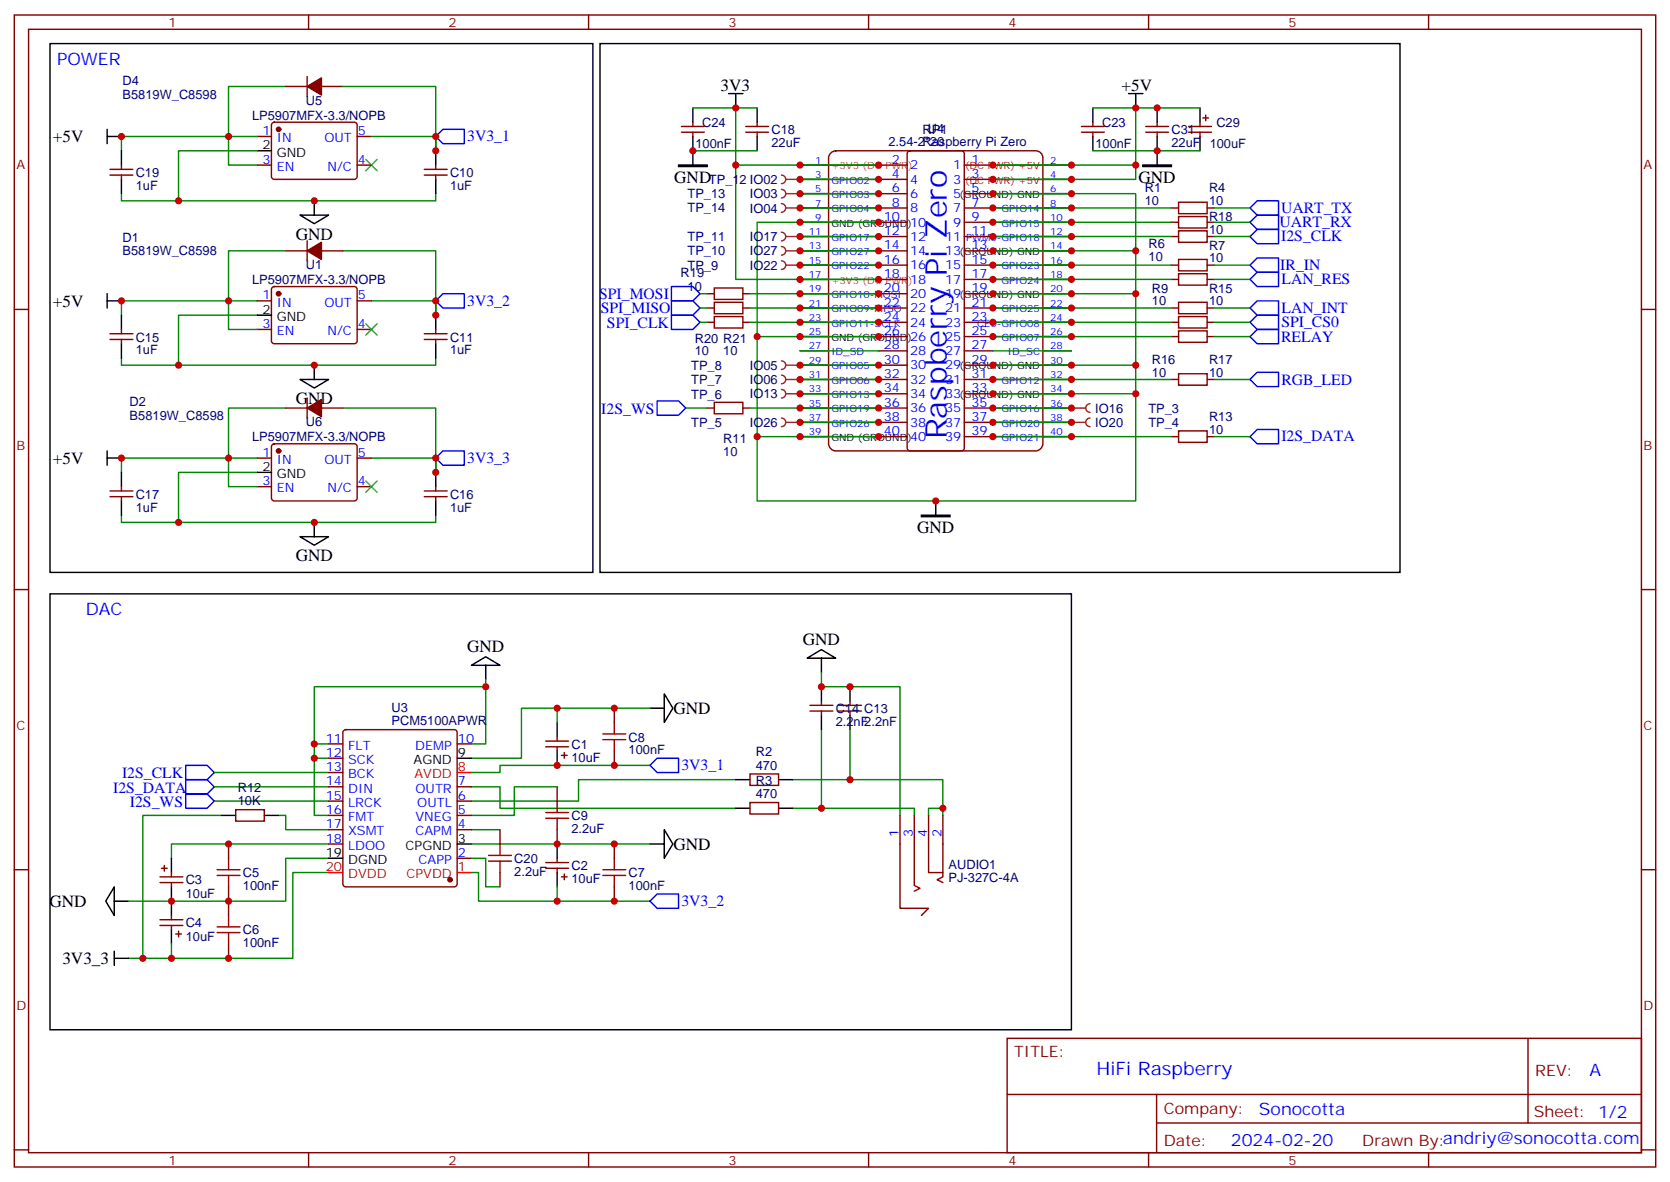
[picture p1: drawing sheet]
<svg xmlns="http://www.w3.org/2000/svg" width="412mm" height="292mm" viewBox="0 0 412 292" stroke-linecap="round" stroke-linejoin="round" font-family="sans-serif">
<g fill="none" stroke="#870000" stroke-width=".35">
<path d="M3.5 3.7h405.4v284.3h-405.4zM7.1 7.2h398.2v277.3h-398.2zM75.8 18.9v4.9M76.2 3.7v3.5M145.3 3.7v3.5M214.5 3.7v3.5M283.6 3.7v3.5M352.8 3.7v3.5M63.5 33.7h3.5M67.3 30.4l.4-.2h19.8a.71 .71 0 0 1 .7 .7v12.7a.76 .76 0 0 1-.7 .7h-19.8a.76 .76 0 0 1-.7-.7v-12.7zM70.6 21.3h5.2M79.4 21.3h5.3"/>
<path d="M88.2 33.7h3.5M205.2 37.7l1.2-.5h49.4a1.76 1.76 0 0 1 1.7 1.8v70.5a1.89 1.89 0 0 1-1.7 1.8h-49.4a1.89 1.89 0 0 1-1.8-1.8v-70.5l.1-.5zM27.2 43.2h5.6M27.2 41.8h5.6M30 40.7v1.1M30 43.2v1.1M63.5 40.7h3.5M75.8 59.4v5M88.2 40.7h3.5M104.8 43.2h5.6M104.8 41.8h5.6M107.6 40.7v1.1"/>
<path d="M107.6 43.2v1.1M197.6 40.7h7M197.6 44.3h7M197.6 47.8h7M197.6 51.3h7M197.6 54.9h7M197.6 58.4h7M257.5 40.7h7.1M257.5 44.3h7.1M257.5 47.8h7.1M257.5 51.3h7.1M257.5 54.9h7.1"/>
<path d="M257.5 58.4h7.1M289.3 51.3h1.7M289.3 54.9h1.7M291 49.9h7.1v2.8h-7.1zM291 53.4h7.1v2.9h-7.1zM298.1 51.3h1.8M298.1 54.9h1.8M3.5 76.4h3.6M63.5 74.3h3.5M67.3 70.9l.4-.2h19.8a.71 .71 0 0 1 .7 .7v12.7a.76 .76 0 0 1-.7 .7h-19.8a.76 .76 0 0 1-.7-.7v-12.7zM70.6 61.9h5.2M79.4 61.9h5.3"/>
<path d="M88.2 74.3h3.5M197.6 61.9h7M197.6 65.4h7M197.6 69h7M197.6 72.5h7M197.6 76h7M197.6 79.6h7M257.5 61.9h7.1M257.5 65.4h7.1M257.5 69h7.1M257.5 72.5h7.1M257.5 76h7.1"/>
<path d="M257.5 79.6h7.1M289.3 65.4h1.7M289.3 69h1.7M289.3 76h1.7M289.3 79.6h1.7M291 64h7.1v2.9h-7.1zM291 67.6h7.1v2.8h-7.1zM291 74.6h7.1v2.8h-7.1zM291 78.1h7.1v2.9h-7.1zM298.1 65.4h1.8M298.1 69h1.8M298.1 76h1.8"/>
<path d="M298.1 79.6h1.8M405.3 76.4h3.6M27.2 83.8h5.6M27.2 82.4h5.6M30 81.3v1.1M30 83.8v1M63.5 81.3h3.5M75.8 98.2v5M88.2 81.3h3.5M104.8 83.8h5.6M104.8 82.4h5.6M107.6 81.3v1.1"/>
<path d="M107.6 83.8v1M197.6 83.1h7M197.6 86.6h7M197.6 90.1h7M197.6 93.7h7M197.6 97.2h7M257.5 83.1h7.1M257.5 86.6h7.1M257.5 90.1h7.1M257.5 93.7h7.1M257.5 97.2h7.1M289.3 83.1h1.7"/>
<path d="M289.3 93.7h1.7M291 81.7h7.1v2.8h-7.1zM291 92.3h7.1v2.8h-7.1zM298.1 83.1h1.8M298.1 93.7h1.8M63.5 113.1h3.5M67.3 109.7l.4-.2h19.8a.71 .71 0 0 1 .7 .7v12.7a.76 .76 0 0 1-.7 .7h-19.8a.76 .76 0 0 1-.7-.7v-12.7zM70.6 100.7h5.2M79.4 100.7h5.3M88.2 113.1h3.5M197.6 100.7h7M197.6 104.2h7"/>
<path d="M197.6 107.8h7M257.5 100.7h7.1M257.5 104.2h7.1M257.5 107.8h7.1M27.2 122.6h5.6M27.2 121.2h5.6M30 120.1v1.1M30 122.6v1M63.5 120.1h3.5M88.2 120.1h3.5M104.8 122.6h5.6M104.8 121.2h5.6"/>
<path d="M107.6 120.1v1.1M107.6 122.6v1M3.5 145.5h3.6M405.3 145.5h3.6M151.7 174.8v3.5M200 175.5h5.7M200 174.1h5.7M202.8 173v1.1M202.8 175.5v1.1M207.1 175.5h5.6M207.1 174.1h5.6M209.9 173v1.1"/>
<path d="M209.9 175.5v1.1M81.1 197.7h3.6M81.1 194.2h3.6M81.1 183.6h3.6M81.1 187.1h3.6M81.1 190.7h3.6M84.9 180.3l.5-.2h26.8a.71 .71 0 0 1 .7 .7v37.4a.76 .76 0 0 1-.7 .7h-26.8a.76 .76 0 0 1-.7-.7v-37.4zM112.9 197.7h3.5M112.9 194.2h3.5M112.9 183.6h3.5M134.8 184.3h5.6M134.8 182.9h5.6"/>
<path d="M137.6 181.9v1M137.6 184.3v1.1M137.6 194.2v3.5M138.6 186.4h1.5M139.3 185.7v1.4M151.7 185.4v3.5M185.2 191h7.1v2.9h-7.1zM185.2 198.1h7.1v2.8h-7.1zM3.5 214.7h3.6M39.5 216.4h5.7M39.5 217.8h5.7M39.9 214.3h1.4"/>
<path d="M40.6 213.6v1.4M42.3 215.4v1M42.3 217.8v1.1M56.4 208.3v3.5M56.4 218.9v7.1M81.1 204.8h3.6M81.1 201.3h3.6M81.1 208.3h3.6M112.9 211.8h3.5M112.9 204.8h3.5M112.9 201.3h3.5M123.5 204.8v3.5"/>
<path d="M123.5 215.4v3.5M134.8 214.3h5.6M134.8 212.9h5.6M137.6 204.8v3.5M137.6 211.8v1.1M137.6 214.3v1.1M138.6 216.4h1.5M139.3 215.7v1.4M151.7 208.3v3.5M151.7 218.9v3.5M222.2 201.3v22.9h7.1l-1.8 1.8M225.8 201.3v17.2l1.4 .8-1.4 .7"/>
<path d="M229.3 201.3v14.1h3.5M232.8 201.3v15.1l-1.4 .7 1.4 .7M405.3 214.7h3.6M39.5 228.4h5.7M39.5 227h5.7M42.3 226v1M42.3 228.4v1.1M43.4 230.5h1.4M44.1 229.8v1.4M56.4 233v3.5M248.7 256.3h156.6v28.2h-156.6zM377.3 256.3v20.9"/>
<path d="M248.7 270.1h156.5M285.6 277.2h119.6M285.6 270.1v14.2M3.5 283.8h3.6M76.2 284.5v3.5M145.3 284.5v3.5M214.5 284.5v3.5M283.6 284.5v3.5M352.8 284.5v3.5M405.3 283.8h3.6"/>
</g>
<g fill="none" stroke="#008700" stroke-width=".35">
<path d="M63.5 37.2h-19.4v12.4M63.5 33.7h-33.5v3.5M70.6 21.3h-14.2v19.4h7.1M84.7 21.3h22.9v15.9M91.7 33.7h15.9v3.5M107.6 33.7v3.5M181.7 26.6v14.1h35.3M280.5 26.6v17.7h-35.3M30 47.8v1.8h77.6v-1.8M181.7 40.7v28.3h35.3M217 54.9h-30v28.2h30M245.2 47.8h35.3v14.1"/>
<path d="M245.2 40.7h35.3M245.2 51.3h44.1M245.2 54.9h44.1M299.9 51.3h8.8M299.9 54.9h8.8M63.5 77.8h-19.4v12.3M63.5 74.3h-33.5v3.5M70.6 61.9h-14.2v19.4h7.1M84.7 61.9h22.9v15.9M91.7 74.3h15.9v3.5M107.6 74.3v3.5M245.2 72.5h35.3v17.6"/>
<path d="M245.2 61.9h35.3v10.6M245.2 65.4h44.1M245.2 69h44.1M245.2 76h44.1M245.2 79.6h44.1M299.9 65.4h8.8M299.9 69h8.8M299.9 76h8.8M299.9 79.6h8.8M30 88.4v1.7h77.6v-1.7M187 83.1v24.7h30M245.2 97.2h35.3v26.4h-93.5v-15.8"/>
<path d="M245.2 90.1h35.3v7.1M245.2 83.1h44.1M245.2 93.7h44.1M299.9 83.1h8.8M299.9 93.7h8.8M63.5 116.6h-19.4v12.3M63.5 113.1h-33.5v3.5M70.6 100.7h-14.2v19.4h7.1M84.7 100.7h22.9v15.9M91.7 113.1h15.9v3.5M107.6 113.1v3.5M30 127.2v1.7h77.6v-1.7"/>
<path d="M119.9 167.7v15.9h-3.5M119.9 169.5h-42.3v14.1h3.5M137.6 174.8v3.5M160.5 174.8h-31.7v12.3h-12.4M202.8 166v3.5h19.4v31.8M52.9 197.7h28.2M52.9 194.2h28.2M52.9 190.7h28.2M77.6 183.6v17.7h3.5M77.6 187.1h3.5M116.4 194.2h7.1v5.3h58.2M137.6 194.2h-10.6v7.1h-10.6"/>
<path d="M160.5 188.9h-37v1.8h-7.1M181.7 192.4h-38.8v5.3h-26.5M202.8 180.1v19.4h-7M202.8 199.5h23v1.8M209.9 180.1v12.3h-14.1M209.9 192.4h22.9v8.9M232.8 199.5h-3.5v1.8M54.7 201.3h-19.4v35.2M68.8 201.3h1.8v3.5h10.5M81.1 208.3h-38.8v3.5M81.1 211.8h-10.5v10.6h-38.9M81.1 215.4h-8.8v21.1h-40.6"/>
<path d="M116.4 208.3h44.1M116.4 215.4h1.8v7h42.3M116.4 211.8h3.5v7.1h3.6M116.4 204.8h7.1M137.6 218.9v3.5M42.3 233v3.5"/>
</g>
<g fill="none" stroke="#000" stroke-width=".35">
<path d="M12.3 10.8h134.1v130.5h-134.1zM148.2 10.8h197.5v130.5h-197.5zM26.5 33.7h3.5M26.5 31.9v3.6M30 37.2v3.5M63.5 37.2h3.5M107.6 37.2v3.5M179.9 23.1h3.5M181.7 23.1v3.5M278.7 23.1h3.5M280.5 23.1v3.5M30 44.3v3.5"/>
<path d="M74.1 53.1h7l-3.5 2.1zM77.6 49.6v3.5M107.6 44.3v3.5M26.5 72.5v3.5M26.5 74.3h3.5M30 77.8v3.5M63.5 77.8h3.5M107.6 77.8v3.5M30 84.8v3.6M74.1 93.7h7l-3.5 2.1zM77.6 90.1v3.6M107.6 84.8v3.6"/>
<path d="M26.5 111.3v3.5M26.5 113.1h3.5M30 116.6v3.5M63.5 116.6h3.5M107.6 116.6v3.5M30 123.6v3.6M74.1 132.5h7l-3.5 2.1zM77.6 128.9v3.6M107.6 123.6v3.6M231.1 123.6v3.6M12.3 146.6h252.3v107.6h-252.3zM116.4 164.2l3.5-2.1 3.6 2.1z"/>
<path d="M119.9 164.2v3.5M137.6 178.3v3.6M160.5 174.8h3.5M164 171.3l2.2 3.5-2.2 3.5zM199.3 162.5l3.5-2.2 3.6 2.2zM202.8 162.5v3.5M202.8 169.5v3.5M202.8 176.6v3.5M209.9 169.5v3.5M209.9 176.6v3.5M112.9 187.1h3.5M137.6 185.4v3.5"/>
<path d="M181.7 192.4h3.5M181.7 199.5h3.5M192.3 192.4h3.5M192.3 199.5h3.5M28.2 218.9v7.1l-2.1-3.6zM42.3 211.8v3.6M42.3 218.9v7.1M81.1 211.8h3.6M112.9 208.3h3.5M137.6 208.3v3.5M137.6 215.4v3.5M160.5 208.3h3.5"/>
<path d="M164 204.8l2.2 3.5-2.2 3.5zM28.2 222.4h3.5M28.2 236.5h3.5M28.2 234.8v3.5M42.3 229.5v3.5"/>
</g>
<g fill="none" stroke="#00f" stroke-width=".35">
<path d="M109.4 31.9h5.3v3.6h-5.3l-1.8-1.8zM308.7 58.4l1.7-1.8h5.3v3.5h-5.3zM310.4 53.1h5.3v3.5h-5.3l-1.7-1.7zM310.4 49.6h5.3v3.5h-5.3l-1.7-1.8zM107.6 74.3l1.8-1.8h5.3v3.5h-5.3zM165.8 74.3h5.3l1.8 1.7-1.8 1.8h-5.3zM165.8 77.8h5.3l1.8 1.8-1.8 1.7h-5.3zM165.8 70.7h5.3l1.8 1.8-1.8 1.8h-5.3zM308.7 76l1.7-1.7h5.3v3.5h-5.3zM308.7 69l1.7-1.8h5.3v3.5h-5.3zM310.4 77.8h5.3v3.5h-5.3l-1.7-1.7zM310.4 63.7h5.3v3.5h-5.3l-1.7-1.8z"/>
<path d="M162.3 99h5.3l1.7 1.7-1.7 1.8h-5.3zM308.7 83.1l1.7-1.8h5.3v3.5h-5.3zM310.4 91.9h5.3v3.5h-5.3l-1.7-1.7zM107.6 113.1l1.8-1.8h5.3v3.5h-5.3zM308.7 107.8l1.7-1.8h5.3v3.5h-5.3zM45.9 192.4h5.3l1.7 1.8-1.7 1.8h-5.3zM45.9 196h5.3l1.7 1.7-1.7 1.8h-5.3zM45.9 188.9h5.3l1.7 1.8-1.7 1.7h-5.3zM160.5 188.9l1.8-1.8h5.3v3.6h-5.3zM160.5 222.4l1.8-1.7h5.3v3.5h-5.3z"/>
</g>
<g fill="none" stroke="#a10000" stroke-width=".35">
<path d="M151.7 178.3v2.9M137.6 197.7v2.9M148.9 182.6h5.6M148.9 181.2h5.6M151.7 182.6v2.8M53.6 216.1h5.7M53.6 214.7h5.7M56.4 211.8v2.9M56.4 216.1v2.8M120.6 211.1h5.7M120.6 212.5h5.7M123.5 208.3v2.8"/>
<path d="M123.5 212.5v2.9M134.8 200.6h5.6M134.8 202h5.6M137.6 202v2.8M148.9 216.1h5.6M148.9 214.7h5.6M151.7 211.8v2.9M151.7 216.1v2.8M53.6 230.2h5.7M53.6 228.8h5.7M56.4 226v2.8M56.4 230.2v2.8"/>
</g>
<g fill="#870000" stroke="#870000" stroke-width=".35">
<path d="M75.8 21.3l3.6-2.1v4.3z"/>
<path d="M75.8 61.9l3.6-2.1v4.2z"/>
<path d="M75.8 100.7l3.6-2.1v4.2z"/>
<circle cx="111.1" cy="217.1" r=".53"/>
<circle cx="68.8" cy="31.9" r=".53"/>
<circle cx="68.8" cy="72.5" r=".53"/>
<circle cx="68.8" cy="111.3" r=".53"/>
</g>
<path d="M112.9 190.7h3.5M81.1 215.4h3.6M112.9 215.4h3.5" fill="none" stroke="#f00" stroke-width=".35"/>
<path d="M90.3 39.3l2.8 2.9M93.1 39.3l-2.8 2.9M90.3 79.9l2.8 2.8M93.1 79.9l-2.8 2.8M90.3 118.7l2.8 2.8M93.1 118.7l-2.8 2.8" fill="none" stroke="#3c3" stroke-width=".35"/>
<path d="M227.5 127.2h7.1v.3h-7.1z" fill="#000" stroke="#000" stroke-width=".35"/>
<path d="M269.2 99.7a1.06 1.06 0 0 0-1.1 1 1.06 1.06 0 0 0 1.1 1.1M264.6 100.7h3.5" fill="none" stroke="#8c2424" stroke-width=".35"/>
<circle cx="264.6" cy="100.7" r=".18" fill="#8c2424"/>
<path d="M264.6 104.2h3.5M269.2 103.2a1.06 1.06 0 0 0-1.1 1 1.06 1.06 0 0 0 1.1 1.1" fill="none" stroke="#8c2424" stroke-width=".35"/>
<circle cx="264.6" cy="104.2" r=".18" fill="#8c2424"/>
<path d="M193 103.2a1.06 1.06 0 0 1 1 1 1.06 1.06 0 0 1-1 1.1M194 104.2h3.6" fill="none" stroke="#8c2424" stroke-width=".35"/>
<circle cx="197.6" cy="104.2" r=".18" fill="#8c2424"/>
<path d="M193 96.1a1.06 1.06 0 0 1 1 1.1 1.06 1.06 0 0 1-1 1M194 97.2h3.6" fill="none" stroke="#8c2424" stroke-width=".35"/>
<circle cx="197.6" cy="97.2" r=".18" fill="#8c2424"/>
<path d="M193 92.6a1.06 1.06 0 0 1 1 1.1 1.06 1.06 0 0 1-1 1M194 93.7h3.6" fill="none" stroke="#8c2424" stroke-width=".35"/>
<circle cx="197.6" cy="93.7" r=".18" fill="#8c2424"/>
<path d="M193 89.1a1.06 1.06 0 0 1 1 1 1.06 1.06 0 0 1-1 1.1M194 90.1h3.6" fill="none" stroke="#8c2424" stroke-width=".35"/>
<circle cx="197.6" cy="90.1" r=".18" fill="#8c2424"/>
<path d="M193 64.4a1.06 1.06 0 0 1 1 1 1.06 1.06 0 0 1-1 1.1M194 65.4h3.6" fill="none" stroke="#8c2424" stroke-width=".35"/>
<circle cx="197.6" cy="65.4" r=".18" fill="#8c2424"/>
<path d="M193 60.9a1.06 1.06 0 0 1 1 1 1.06 1.06 0 0 1-1 1.1M194 61.9h3.6" fill="none" stroke="#8c2424" stroke-width=".35"/>
<circle cx="197.6" cy="61.9" r=".18" fill="#8c2424"/>
<path d="M193 57.3a1.06 1.06 0 0 1 1 1.1 1.06 1.06 0 0 1-1 1M194 58.4h3.6" fill="none" stroke="#8c2424" stroke-width=".35"/>
<circle cx="197.6" cy="58.4" r=".18" fill="#8c2424"/>
<path d="M193 43.2a1.06 1.06 0 0 1 1 1.1 1.06 1.06 0 0 1-1 1M194 44.3h3.6" fill="none" stroke="#8c2424" stroke-width=".35"/>
<circle cx="197.6" cy="44.3" r=".18" fill="#8c2424"/>
<path d="M193 46.7a1.06 1.06 0 0 1 1 1.1 1.06 1.06 0 0 1-1 1.1M194 47.8h3.6" fill="none" stroke="#8c2424" stroke-width=".35"/>
<circle cx="197.6" cy="47.8" r=".18" fill="#8c2424"/>
<path d="M193 50.3a1.06 1.06 0 0 1 1 1 1.06 1.06 0 0 1-1 1.1M194 51.3h3.6" fill="none" stroke="#8c2424" stroke-width=".35"/>
<circle cx="197.6" cy="51.3" r=".18" fill="#8c2424"/>
<g fill="none" stroke="#870000" stroke-width=".35">
<path d="M168.3 32.6h5.6M168.3 31.2h5.6M171.1 30.2v1M171.1 32.6v1.1M184.1 32.6h5.7M184.1 31.2h5.7M187 30.2v1M187 32.6v1.1M224.2 37.4l.5-.2h12.7a.71 .71 0 0 1 .7 .7v72.7a.76 .76 0 0 1-.7 .7h-12.7a.76 .76 0 0 1-.7-.7v-72.7zM267.1 32.6h5.6M267.1 31.2h5.6M269.9 30.2v1"/>
<path d="M269.9 32.6v1.1M282.9 32.6h5.7M282.9 31.2h5.7M285.8 30.2v1M285.8 32.6v1.1M293.5 32.6h5.7M293.5 31.2h5.7M296.3 30.2v1M296.3 32.6v1.1M297 29.1h1.4M297.7 28.4v1.4M217 58.4h7"/>
<path d="M217 54.9h7M217 51.3h7M217 47.8h7M217 44.3h7M217 40.7h7M238.1 58.4h7.1M238.1 54.9h7.1M238.1 51.3h7.1M238.1 47.8h7.1M238.1 44.3h7.1M238.1 40.7h7.1M289.3 58.4h1.7"/>
<path d="M291 57h7.1v2.8h-7.1zM298.1 58.4h1.8M174.6 72.5h1.8M174.6 76h1.8M174.6 79.6h1.8M176.4 71.1h7v2.8h-7zM176.4 74.6h7v2.8h-7zM176.4 78.1h7v2.9h-7zM183.4 72.5h1.8M183.4 76h1.8M183.4 79.6h1.8M217 72.5h7"/>
<path d="M217 76h7M217 79.6h7M217 69h7M217 65.4h7M217 61.9h7M238.1 72.5h7.1M238.1 76h7.1M238.1 79.6h7.1M238.1 69h7.1M238.1 65.4h7.1M238.1 61.9h7.1M176.4 99.3h7v2.8h-7z"/>
<path d="M217 97.2h7M217 93.7h7M217 90.1h7M217 86.6h7M217 83.1h7M238.1 97.2h7.1M238.1 93.7h7.1M238.1 90.1h7.1M238.1 86.6h7.1M238.1 83.1h7.1M174.6 100.7h1.8M183.4 100.7h1.8"/>
<path d="M217 100.7h7M217 107.8h7M217 104.2h7M238.1 100.7h7.1M238.1 107.8h7.1M238.1 104.2h7.1M289.3 107.8h1.7M291 106.4h7.1v2.8h-7.1zM298.1 107.8h1.8M58.2 199.8h7.1v2.9h-7.1z"/>
</g>
<path d="M171.1 26.6v3.6M171.1 33.7v7M187 26.6v3.6M187 33.7v3.5M269.9 26.6v3.6M269.9 33.7v3.5M285.8 26.6v3.6M285.8 33.7v7M296.3 26.6v3.6M296.3 33.7v3.5M54.7 201.3h3.5M65.3 201.3h3.5" fill="none" stroke="#000" stroke-width=".35"/>
<g fill="none" stroke="#008700" stroke-width=".35">
<path d="M171.1 26.6h15.9M171.1 37.2h15.9M269.9 26.6h26.4M269.9 37.2h26.4M197.6 58.4h19.4M197.6 54.9h19.4M197.6 51.3h19.4M197.6 47.8h19.4M197.6 44.3h19.4M197.6 40.7h19.4M245.2 58.4h44.1M245.2 54.9h19.4"/>
<path d="M245.2 51.3h19.4M245.2 47.8h19.4M245.2 44.3h19.4M245.2 40.7h19.4M299.9 58.4h8.8M172.9 72.5h1.7M172.9 76h1.7M172.9 79.6h1.7M185.2 72.5h31.8M185.2 76h31.8M185.2 79.6h31.8M197.6 69h19.4"/>
<path d="M197.6 65.4h19.4M197.6 61.9h19.4M245.2 72.5h19.4M245.2 76h19.4M245.2 79.6h19.4M245.2 69h19.4M245.2 65.4h19.4M245.2 61.9h19.4M197.6 97.2h19.4M197.6 93.7h19.4M197.6 90.1h19.4M197.6 86.6h19.4"/>
<path d="M197.6 83.1h19.4M245.2 97.2h19.4M245.2 93.7h19.4M245.2 90.1h19.4M245.2 86.6h19.4M245.2 83.1h19.4M169.3 100.7h5.3M185.2 100.7h31.8M197.6 107.8h19.4M197.6 104.2h19.4M245.2 100.7h19.4M245.2 107.8h44.1"/>
<path d="M245.2 104.2h19.4M299.9 107.8h8.8"/>
</g>
<path d="M167.6 40.7h7v.4h-7zM282.2 40.7h7.1v.4h-7.1z" fill="#000" stroke="#000" stroke-width=".35"/>
<g fill="#c00">
<circle cx="209.9" cy="192.4" r=".88"/>
<circle cx="202.8" cy="199.5" r=".88"/>
<circle cx="42.3" cy="222.4" r=".88"/>
<circle cx="137.6" cy="208.3" r=".88"/>
<circle cx="119.9" cy="169.5" r=".88"/>
<circle cx="77.6" cy="187.1" r=".88"/>
<circle cx="77.6" cy="183.6" r=".88"/>
<circle cx="56.4" cy="222.4" r=".88"/>
<circle cx="56.4" cy="208.3" r=".88"/>
<circle cx="56.4" cy="236.5" r=".88"/>
<circle cx="42.3" cy="236.5" r=".88"/>
<circle cx="137.6" cy="188.9" r=".88"/>
<circle cx="137.6" cy="222.4" r=".88"/>
<circle cx="137.6" cy="174.8" r=".88"/>
<circle cx="151.7" cy="222.4" r=".88"/>
<circle cx="151.7" cy="208.3" r=".88"/>
<circle cx="151.7" cy="188.9" r=".88"/>
<circle cx="151.7" cy="174.8" r=".88"/>
<circle cx="35.3" cy="236.5" r=".88"/>
<circle cx="202.8" cy="169.5" r=".88"/>
<circle cx="209.9" cy="169.5" r=".88"/>
<circle cx="232.8" cy="199.5" r=".88"/>
<circle cx="30" cy="33.7" r=".88"/>
<circle cx="56.4" cy="33.7" r=".88"/>
<circle cx="107.6" cy="33.7" r=".88"/>
<circle cx="107.6" cy="74.3" r=".88"/>
<circle cx="56.4" cy="74.3" r=".88"/>
<circle cx="30" cy="74.3" r=".88"/>
<circle cx="107.6" cy="113.1" r=".88"/>
<circle cx="56.4" cy="113.1" r=".88"/>
<circle cx="30" cy="113.1" r=".88"/>
<circle cx="77.6" cy="49.6" r=".88"/>
<circle cx="44.1" cy="49.6" r=".88"/>
<circle cx="77.6" cy="90.1" r=".88"/>
<circle cx="44.1" cy="90.1" r=".88"/>
<circle cx="77.6" cy="128.9" r=".88"/>
<circle cx="44.1" cy="128.9" r=".88"/>
<circle cx="107.6" cy="37.2" r=".88"/>
<circle cx="107.6" cy="77.8" r=".88"/>
<circle cx="107.6" cy="116.6" r=".88"/>
<circle cx="187" cy="83.1" r=".88"/>
<circle cx="187" cy="107.8" r=".88"/>
<circle cx="231.1" cy="123.6" r=".88"/>
<circle cx="280.5" cy="97.2" r=".88"/>
<circle cx="280.5" cy="90.1" r=".88"/>
<circle cx="280.5" cy="72.5" r=".88"/>
<circle cx="280.5" cy="61.9" r=".88"/>
<circle cx="181.7" cy="40.7" r=".88"/>
<circle cx="280.5" cy="40.7" r=".88"/>
<circle cx="280.5" cy="26.6" r=".88"/>
<circle cx="285.8" cy="37.2" r=".88"/>
<circle cx="285.8" cy="26.6" r=".88"/>
<circle cx="181.7" cy="26.6" r=".88"/>
<circle cx="171.1" cy="37.2" r=".88"/>
<circle cx="197.6" cy="107.8" r=".88"/>
<circle cx="197.6" cy="104.2" r=".88"/>
<circle cx="197.6" cy="100.7" r=".88"/>
<circle cx="197.6" cy="97.2" r=".88"/>
<circle cx="197.6" cy="93.7" r=".88"/>
<circle cx="197.6" cy="90.1" r=".88"/>
<circle cx="197.6" cy="83.1" r=".88"/>
<circle cx="197.6" cy="79.6" r=".88"/>
<circle cx="197.6" cy="76" r=".88"/>
<circle cx="197.6" cy="72.5" r=".88"/>
<circle cx="197.6" cy="69" r=".88"/>
<circle cx="197.6" cy="65.4" r=".88"/>
<circle cx="197.6" cy="61.9" r=".88"/>
<circle cx="197.6" cy="58.4" r=".88"/>
<circle cx="197.6" cy="54.9" r=".88"/>
<circle cx="197.6" cy="51.3" r=".88"/>
<circle cx="197.6" cy="47.8" r=".88"/>
<circle cx="197.6" cy="44.3" r=".88"/>
<circle cx="197.6" cy="40.7" r=".88"/>
<circle cx="264.6" cy="107.8" r=".88"/>
<circle cx="264.6" cy="104.2" r=".88"/>
<circle cx="264.6" cy="100.7" r=".88"/>
<circle cx="264.6" cy="97.2" r=".88"/>
<circle cx="264.6" cy="93.7" r=".88"/>
<circle cx="264.6" cy="90.1" r=".88"/>
<circle cx="264.6" cy="83.1" r=".88"/>
<circle cx="264.6" cy="79.6" r=".88"/>
<circle cx="264.6" cy="76" r=".88"/>
<circle cx="264.6" cy="72.5" r=".88"/>
<circle cx="264.6" cy="69" r=".88"/>
<circle cx="264.6" cy="65.4" r=".88"/>
<circle cx="264.6" cy="61.9" r=".88"/>
<circle cx="264.6" cy="58.4" r=".88"/>
<circle cx="264.6" cy="54.9" r=".88"/>
<circle cx="264.6" cy="51.3" r=".88"/>
<circle cx="264.6" cy="47.8" r=".88"/>
<circle cx="264.6" cy="44.3" r=".88"/>
<circle cx="264.6" cy="40.7" r=".88"/>
<circle cx="217" cy="107.8" r=".88"/>
<circle cx="217" cy="104.2" r=".88"/>
<circle cx="217" cy="100.7" r=".88"/>
<circle cx="217" cy="97.2" r=".88"/>
<circle cx="217" cy="93.7" r=".88"/>
<circle cx="217" cy="90.1" r=".88"/>
<circle cx="217" cy="83.1" r=".88"/>
<circle cx="217" cy="54.9" r=".88"/>
<circle cx="217" cy="79.6" r=".88"/>
<circle cx="217" cy="76" r=".88"/>
<circle cx="217" cy="72.5" r=".88"/>
<circle cx="217" cy="69" r=".88"/>
<circle cx="217" cy="65.4" r=".88"/>
<circle cx="217" cy="61.9" r=".88"/>
<circle cx="217" cy="58.4" r=".88"/>
<circle cx="217" cy="51.3" r=".88"/>
<circle cx="217" cy="47.8" r=".88"/>
<circle cx="217" cy="44.3" r=".88"/>
<circle cx="217" cy="40.7" r=".88"/>
<circle cx="245.2" cy="107.8" r=".88"/>
<circle cx="245.2" cy="104.2" r=".88"/>
<circle cx="245.2" cy="100.7" r=".88"/>
<circle cx="245.2" cy="97.2" r=".88"/>
<circle cx="245.2" cy="93.7" r=".88"/>
<circle cx="245.2" cy="90.1" r=".88"/>
<circle cx="245.2" cy="83.1" r=".88"/>
<circle cx="245.2" cy="79.6" r=".88"/>
<circle cx="245.2" cy="76" r=".88"/>
<circle cx="245.2" cy="72.5" r=".88"/>
<circle cx="245.2" cy="69" r=".88"/>
<circle cx="245.2" cy="65.4" r=".88"/>
<circle cx="245.2" cy="61.9" r=".88"/>
<circle cx="245.2" cy="58.4" r=".88"/>
<circle cx="245.2" cy="54.9" r=".88"/>
<circle cx="245.2" cy="51.3" r=".88"/>
<circle cx="245.2" cy="47.8" r=".88"/>
<circle cx="245.2" cy="44.3" r=".88"/>
<circle cx="245.2" cy="40.7" r=".88"/>
</g>
<text font-size="7.4" fill="#00f" x="233.8" y="108.5" transform="rotate(-90 233.8 108.5)">Raspberry Pi Zero</text>
<text font-size="4.6" fill="#00f" x="270.8" y="265.3">HiFi Raspberry</text>
<g font-size="4.2" fill="#00f">
<text x="14.1" y="16.1">POWER</text>
<text x="21.2" y="151.9">DAC</text>
<text x="392.5" y="265.6">A</text>
<text x="310.9" y="275.1">Sonocotta</text>
<text x="304" y="282.9">2024-02-20</text>
</g>
<g font-size="4.2">
<text x="177.9" y="22.4">3V3</text>
<text x="276.9" y="22.4">+5V</text>
<text x="13" y="35.1">+5V</text>
<text x="166.5" y="45.1">GND</text>
<text x="281.2" y="45.1">GND</text>
<text x="73" y="59.2">GND</text>
<text x="13" y="75.7">+5V</text>
<text x="73" y="99.7">GND</text>
<text x="13" y="114.4">+5V</text>
<text x="226.5" y="131.5">GND</text>
<text x="73" y="138.5">GND</text>
<text x="115.4" y="161">GND</text>
<text x="198.3" y="159.3">GND</text>
<text x="166.3" y="176.2">GND</text>
<text x="166.3" y="209.7">GND</text>
<text x="12.2" y="223.8">GND</text>
<text x="15.4" y="237.9">3V3_3</text>
</g>
<g font-size="3.9" fill="#00f">
<text x="115.4" y="34.8">3V3_1</text>
<text x="316.3" y="52.5">UART_TX</text>
<text x="315.9" y="56.1">UART_RX</text>
<text x="316.4" y="59.5">I2S_CLK</text>
<text x="316.2" y="66.7">IR_IN</text>
<text x="316.4" y="70.2">LAN_RES</text>
<text x="115.4" y="75.4">3V3_2</text>
<text x="147.9" y="73.8">SPI_MOSI</text>
<text x="148.4" y="77.3">SPI_MISO</text>
<text x="316.4" y="77.3">LAN_INT</text>
<text x="149.9" y="80.8">SPI_CLK</text>
<text x="316.4" y="80.8">SPI_CS0</text>
<text x="316.3" y="84.4">RELAY</text>
<text x="316.4" y="94.9">RGB_LED</text>
<text x="148.5" y="102.1">I2S_WS</text>
<text x="316.4" y="108.9">I2S_DATA</text>
<text x="115.4" y="114.2">3V3_3</text>
<text x="168.3" y="190.1">3V3_1</text>
<text x="28" y="195.6">I2S_DATA</text>
<text x="30.1" y="192.1">I2S_CLK</text>
<text x="32.1" y="199.2">I2S_WS</text>
<text x="168.3" y="223.6">3V3_2</text>
</g>
<g font-size="3.9" fill="#800">
<text x="250.5" y="260.9">TITLE:</text>
<text x="379.1" y="265.6">REV:</text>
<text x="287.4" y="275.1">Company:</text>
<text x="378.7" y="275.7">Sheet: 1/2</text>
<text x="287.4" y="282.8">Date:</text>
<text x="336.4" y="282.8">Drawn By:andriy@sonocotta.com</text>
</g>
<g font-size="3.2" fill="#800">
<text x="41.6" y="6.7">1</text>
<text x="110.8" y="6.7">2</text>
<text x="179.9" y="6.7">3</text>
<text x="249.1" y="6.7">4</text>
<text x="318.2" y="6.7">5</text>
<text x="4.1" y="41.8">A</text>
<text x="405.9" y="41.8">A</text>
<text x="4.1" y="110.9">B</text>
<text x="405.9" y="110.9">B</text>
<text x="4.1" y="180.1">C</text>
<text x="405.9" y="180.1">C</text>
<text x="4.1" y="249.2">D</text>
<text x="405.9" y="249.2">D</text>
<text x="41.6" y="287.5">1</text>
<text x="110.8" y="287.5">2</text>
<text x="179.9" y="287.5">3</text>
<text x="249.1" y="287.5">4</text>
<text x="318.2" y="287.5">5</text>
</g>
<g font-size="3.2" fill="#000080">
<text x="30.3" y="21">D4</text>
<text x="30.3" y="24.3">B5819W_C8598</text>
<text x="62.3" y="29.5">LP5907MFX-3.3/NOPB</text>
<text x="75.5" y="25.8">U5</text>
<text x="173.4" y="31.3">C24</text>
<text x="190.5" y="33.1">C18</text>
<text x="227.8" y="33">RP1</text>
<text x="229.1" y="32.8">U4</text>
<text x="272.1" y="31.3">C23</text>
<text x="289.3" y="33.1">C31</text>
<text x="300.4" y="31.3">C29</text>
<text x="171.7" y="36.6">100nF</text>
<text x="190.5" y="36.3">22uF</text>
<text x="219.4" y="36.1">2.54-2*20</text>
<text x="227.8" y="36.2">Raspberry Pi Zero</text>
<text x="270.5" y="36.6">100nF</text>
<text x="289.3" y="36.3">22uF</text>
<text x="298.7" y="36.6">100uF</text>
<text x="33.5" y="46.9">1uF</text>
<text x="33.5" y="43.7">C19</text>
<text x="111.1" y="46.9">1uF</text>
<text x="111.1" y="43.7">C10</text>
<text x="175.1" y="45.4">TP_12 IO02</text>
<text x="282.7" y="47.5">R1</text>
<text x="298.6" y="47.5">R4</text>
<text x="169.8" y="48.9">TP_13</text>
<text x="169.8" y="52.4">TP_14</text>
<text x="185.2" y="48.9">IO03</text>
<text x="185.2" y="52.5">IO04</text>
<text x="282.7" y="50.7">10</text>
<text x="298.6" y="50.7">10</text>
<text x="30.3" y="59.7">D1</text>
<text x="169.8" y="59.5">TP_11</text>
<text x="185.2" y="59.5">IO17</text>
<text x="298.6" y="57.7">10</text>
<text x="298.6" y="54.6">R18</text>
<text x="30.3" y="63">B5819W_C8598</text>
<text x="169.8" y="63">TP_10</text>
<text x="185.2" y="63.1">IO27</text>
<text x="283.6" y="64.4">10</text>
<text x="283.6" y="61.3">R6</text>
<text x="298.6" y="64.8">10</text>
<text x="298.6" y="61.6">R7</text>
<text x="62.3" y="70.1">LP5907MFX-3.3/NOPB</text>
<text x="75.5" y="66.4">U1</text>
<text x="168.1" y="68.3">R19</text>
<text x="169.8" y="66.6">TP_9</text>
<text x="169.8" y="71.9">10</text>
<text x="185.2" y="66.6">IO22</text>
<text x="284.5" y="75.4">10</text>
<text x="284.5" y="72.2">R9</text>
<text x="298.6" y="75.4">10</text>
<text x="298.6" y="72.2">R15</text>
<text x="33.5" y="87.5">1uF</text>
<text x="33.5" y="84.3">C15</text>
<text x="111.1" y="87.5">1uF</text>
<text x="111.1" y="84.3">C11</text>
<text x="171.6" y="87.7">10</text>
<text x="171.6" y="84.6">R20 R21</text>
<text x="178.6" y="87.7">10</text>
<text x="284.5" y="89.8">R16</text>
<text x="298.6" y="89.8">R17</text>
<text x="170.7" y="94.8">TP_7</text>
<text x="170.7" y="91.3">TP_8</text>
<text x="185.2" y="94.8">IO06</text>
<text x="185.2" y="91.3">IO05</text>
<text x="284.5" y="93">10</text>
<text x="298.6" y="93">10</text>
<text x="32" y="100.3">D2</text>
<text x="170.7" y="98.4">TP_6</text>
<text x="185.2" y="98.3">IO13</text>
<text x="270.5" y="101.9">IO16</text>
<text x="283.6" y="101.8">TP_3</text>
<text x="32" y="103.6">B5819W_C8598</text>
<text x="75.5" y="105.2">U6</text>
<text x="170.7" y="105.4">TP_5</text>
<text x="185.2" y="105.4">IO26</text>
<text x="270.5" y="105.4">IO20</text>
<text x="283.6" y="105.4">TP_4</text>
<text x="298.6" y="107.1">10</text>
<text x="298.6" y="103.9">R13</text>
<text x="62.3" y="108.9">LP5907MFX-3.3/NOPB</text>
<text x="178.6" y="112.5">10</text>
<text x="178.6" y="109.3">R11</text>
<text x="33.5" y="123.1">C17</text>
<text x="111.1" y="123.1">C16</text>
<text x="33.5" y="126.3">1uF</text>
<text x="111.1" y="126.3">1uF</text>
<text x="96.7" y="179">PCM5100APWR</text>
<text x="96.7" y="175.8">U3</text>
<text x="206.4" y="179.2">2.2nF2.2nF</text>
<text x="206.4" y="176">C14 C13</text>
<text x="141.1" y="184.8">C1</text>
<text x="155.2" y="183">C8</text>
<text x="141.1" y="188.1">10uF</text>
<text x="155.2" y="186.2">100nF</text>
<text x="186.6" y="190">470</text>
<text x="186.6" y="186.7">R2</text>
<text x="58.7" y="195.6">R12</text>
<text x="186.6" y="197">470</text>
<text x="186.6" y="193.8">R3</text>
<text x="58.7" y="198.8">10K</text>
<text x="141.1" y="202.4">C9</text>
<text x="141.1" y="205.6">2.2uF</text>
<text x="127" y="213">C20</text>
<text x="141.1" y="214.8">C2</text>
<text x="234.2" y="214.4">AUDIO1</text>
<text x="45.9" y="221.6">10uF</text>
<text x="45.9" y="218.3">C3</text>
<text x="60" y="219.7">100nF</text>
<text x="60" y="216.5">C5</text>
<text x="127" y="216.2">2.2uF</text>
<text x="141.1" y="218">10uF</text>
<text x="155.2" y="219.7">100nF</text>
<text x="155.2" y="216.5">C7</text>
<text x="234.2" y="217.7">PJ-327C-4A</text>
<text x="45.9" y="232.2">10uF</text>
<text x="45.9" y="228.9">C4</text>
<text x="60" y="233.8">100nF</text>
<text x="60" y="230.6">C6</text>
</g>
<g font-size="3.2" fill="#00f">
<text x="64.8" y="33.3">1</text>
<text x="68.3" y="35.1">IN</text>
<text x="80.1" y="35.1">OUT</text>
<text x="88.4" y="33.3">5</text>
<text x="64.8" y="40.4">3</text>
<text x="88.4" y="40.4">4</text>
<text x="220.2" y="40.4">2</text>
<text x="224.7" y="41.8">2</text>
<text x="235.4" y="41.8">1</text>
<text x="239.9" y="40.4">1</text>
<text x="68.3" y="42.2">EN</text>
<text x="80.9" y="42.2">N/C</text>
<text x="220.2" y="47.4">6</text>
<text x="220.2" y="43.9">4</text>
<text x="224.7" y="45.3">4</text>
<text x="235.4" y="45.3">3</text>
<text x="239.9" y="47.4">5</text>
<text x="239.9" y="43.9">3</text>
<text x="220.2" y="51">8</text>
<text x="224.7" y="52.4">8</text>
<text x="224.7" y="48.9">6</text>
<text x="235.4" y="52.4">7</text>
<text x="235.4" y="48.9">5</text>
<text x="239.9" y="51">7</text>
<text x="218.2" y="58">12</text>
<text x="218.2" y="54.5">10</text>
<text x="224.7" y="59.4">12</text>
<text x="224.7" y="55.9">10</text>
<text x="233.4" y="59.4">11</text>
<text x="235.4" y="55.9">9</text>
<text x="239.9" y="58">11</text>
<text x="239.9" y="54.5">9</text>
<text x="218.2" y="65.1">16</text>
<text x="218.2" y="61.6">14</text>
<text x="224.7" y="63">14</text>
<text x="233.4" y="63">13</text>
<text x="239.9" y="65.1">15</text>
<text x="239.9" y="61.6">13</text>
<text x="218.2" y="68.6">18</text>
<text x="224.7" y="70">18</text>
<text x="224.7" y="66.5">16</text>
<text x="233.4" y="70">17</text>
<text x="233.4" y="66.5">15</text>
<text x="239.9" y="68.6">17</text>
<text x="64.8" y="73.9">1</text>
<text x="68.3" y="75.7">IN</text>
<text x="80.1" y="75.7">OUT</text>
<text x="88.4" y="73.9">5</text>
<text x="218.2" y="75.7">22</text>
<text x="218.2" y="72.1">20</text>
<text x="224.7" y="77.1">22</text>
<text x="224.7" y="73.6">20</text>
<text x="233.4" y="77.1">21</text>
<text x="233.4" y="73.6">19</text>
<text x="239.9" y="75.7">21</text>
<text x="239.9" y="72.1">19</text>
<text x="64.8" y="81">3</text>
<text x="68.3" y="82.7">EN</text>
<text x="80.9" y="82.7">N/C</text>
<text x="88.4" y="81">4</text>
<text x="218.2" y="82.7">26</text>
<text x="218.2" y="79.2">24</text>
<text x="224.7" y="80.6">24</text>
<text x="233.4" y="80.6">23</text>
<text x="239.9" y="82.7">25</text>
<text x="239.9" y="79.2">23</text>
<text x="218.2" y="89.8">30</text>
<text x="218.2" y="86.3">28</text>
<text x="224.7" y="87.7">28</text>
<text x="224.7" y="84.1">26</text>
<text x="233.4" y="87.7">27</text>
<text x="233.4" y="84.1">25</text>
<text x="239.9" y="89.8">29</text>
<text x="239.9" y="86.3">27</text>
<text x="218.2" y="93.3">32</text>
<text x="224.7" y="94.7">32</text>
<text x="224.7" y="91.2">30</text>
<text x="233.4" y="94.7">31</text>
<text x="233.4" y="91.2">29</text>
<text x="239.9" y="93.3">31</text>
<text x="218.2" y="100.4">36</text>
<text x="218.2" y="96.8">34</text>
<text x="224.7" y="101.8">36</text>
<text x="224.7" y="98.2">34</text>
<text x="233.4" y="101.8">35</text>
<text x="233.4" y="98.2">33</text>
<text x="239.9" y="100.4">35</text>
<text x="239.9" y="96.8">33</text>
<text x="218.2" y="107.4">40</text>
<text x="218.2" y="103.9">38</text>
<text x="224.7" y="105.3">38</text>
<text x="233.4" y="105.3">37</text>
<text x="239.9" y="107.4">39</text>
<text x="239.9" y="103.9">37</text>
<text x="64.8" y="112.7">1</text>
<text x="88.4" y="112.7">5</text>
<text x="224.7" y="108.8">40</text>
<text x="233.4" y="108.8">39</text>
<text x="64.8" y="119.8">3</text>
<text x="68.3" y="114.5">IN</text>
<text x="80.1" y="114.5">OUT</text>
<text x="88.4" y="119.8">4</text>
<text x="68.3" y="121.5">EN</text>
<text x="80.9" y="121.5">N/C</text>
<text x="80.5" y="183.3">11</text>
<text x="86" y="185">FLT</text>
<text x="102.5" y="185">DEMP</text>
<text x="113.1" y="183.3">10</text>
<text x="80.5" y="186.8">12</text>
<text x="80.5" y="190.3">13</text>
<text x="86" y="188.6">SCK</text>
<text x="80.5" y="193.9">14</text>
<text x="80.5" y="197.4">15</text>
<text x="86" y="192.1">BCK</text>
<text x="86" y="195.6">DIN</text>
<text x="102.6" y="195.6">OUTR</text>
<text x="113.1" y="197.4">6</text>
<text x="113.1" y="193.9">7</text>
<text x="80.5" y="200.9">16</text>
<text x="86" y="199.1">LRCK</text>
<text x="86" y="202.7">FMT</text>
<text x="102.6" y="202.7">VNEG</text>
<text x="103" y="199.1">OUTL</text>
<text x="113.1" y="200.9">5</text>
<text x="80.5" y="204.4">17</text>
<text x="80.5" y="208">18</text>
<text x="86" y="206.2">XSMT</text>
<text x="86" y="209.7">LDOO</text>
<text x="102.6" y="206.2">CAPM</text>
<text x="113.1" y="204.4">4</text>
<text x="221.9" y="206.6" transform="rotate(-90 221.9 206.6)">1</text>
<text x="225.4" y="206.6" transform="rotate(-90 225.4 206.6)">3</text>
<text x="229" y="206.6" transform="rotate(-90 229 206.6)">4</text>
<text x="232.5" y="206.6" transform="rotate(-90 232.5 206.6)">2</text>
<text x="103.4" y="213.3">CAPP</text>
<text x="113.1" y="211.5">2</text>
</g>
<g font-size="3.2">
<text x="64.8" y="36.9">2</text>
<text x="68.3" y="38.6">GND</text>
<text x="64.8" y="77.4">2</text>
<text x="68.3" y="79.2">GND</text>
<text x="64.8" y="116.2">2</text>
<text x="68.3" y="118">GND</text>
<text x="102.1" y="188.6">AGND</text>
<text x="113.1" y="186.8">9</text>
<text x="100.2" y="209.7">CPGND</text>
<text x="113.1" y="208">3</text>
<text x="80.5" y="211.5">19</text>
<text x="86" y="213.3">DGND</text>
</g>
<g font-size="3.2" fill="#f00">
<text x="113.1" y="190.3">8</text>
<text x="102.4" y="192.1">AVDD</text>
<text x="80.5" y="215">20</text>
<text x="113.1" y="215">1</text>
<text x="86" y="216.8">DVDD</text>
<text x="100.4" y="216.8">CPVDD</text>
</g>
<g font-size="2.5" fill="#00f">
<text x="201.3" y="40.4">1</text>
<text x="259.3" y="40.4">2</text>
<text x="201.3" y="43.9">3</text>
<text x="201.3" y="47.4">5</text>
<text x="205.3" y="45.3">GPIO02</text>
<text x="259.3" y="43.9">4</text>
<text x="259.3" y="47.4">6</text>
<text x="201.3" y="51">7</text>
<text x="205.3" y="48.9">GPIO03</text>
<text x="205.3" y="52.4">GPIO04</text>
<text x="247.3" y="52.4">GPIO14</text>
<text x="259.3" y="51">8</text>
<text x="199.7" y="58">11</text>
<text x="201.3" y="54.5">9</text>
<text x="205.3" y="59.4">GPIO17</text>
<text x="238.6" y="59.4">PWM0-GPIO18</text>
<text x="247.3" y="55.9">GPIO15</text>
<text x="259.3" y="54.5">10</text>
<text x="259.3" y="58">12</text>
<text x="199.7" y="61.6">13</text>
<text x="199.7" y="65.1">15</text>
<text x="205.3" y="63">GPIO27</text>
<text x="259.3" y="61.6">14</text>
<text x="259.3" y="65.1">16</text>
<text x="199.7" y="68.6">17</text>
<text x="205.3" y="66.5">GPIO22</text>
<text x="247.3" y="66.5">GPIO23</text>
<text x="247.3" y="70">GPIO24</text>
<text x="259.3" y="68.6">18</text>
<text x="199.7" y="72.1">19</text>
<text x="199.7" y="75.7">21</text>
<text x="205.3" y="73.6">GPIO10-MOSI</text>
<text x="205.3" y="77.1">GPIO09-MISO</text>
<text x="247.3" y="77.1">GPIO25</text>
<text x="259.3" y="72.1">20</text>
<text x="259.3" y="75.7">22</text>
<text x="199.7" y="79.2">23</text>
<text x="199.7" y="82.7">25</text>
<text x="205.3" y="80.6">GPIO11-SCLK</text>
<text x="241.3" y="80.6">CE0-GPIO08</text>
<text x="259.3" y="79.2">24</text>
<text x="259.3" y="82.7">26</text>
<text x="199.7" y="86.3">27</text>
<text x="199.7" y="89.8">29</text>
<text x="205.3" y="87.7">ID_SD</text>
<text x="247.3" y="84.1">GPIO07</text>
<text x="248.9" y="87.7">ID_SC</text>
<text x="259.3" y="86.3">28</text>
<text x="259.3" y="89.8">30</text>
<text x="199.7" y="93.3">31</text>
<text x="205.3" y="91.2">GPIO05</text>
<text x="205.3" y="94.7">GPIO06</text>
<text x="247.3" y="94.7">GPIO12</text>
<text x="259.3" y="93.3">32</text>
<text x="199.7" y="96.8">33</text>
<text x="199.7" y="100.4">35</text>
<text x="205.3" y="98.2">GPIO13</text>
<text x="205.3" y="101.8">GPIO19</text>
<text x="247.3" y="101.8">GPIO16</text>
<text x="259.3" y="96.8">34</text>
<text x="259.3" y="100.4">36</text>
<text x="199.7" y="103.9">37</text>
<text x="199.7" y="107.4">39</text>
<text x="205.3" y="105.3">GPIO26</text>
<text x="247.3" y="105.3">GPIO20</text>
<text x="259.3" y="103.9">38</text>
<text x="259.3" y="107.4">40</text>
<text x="247.3" y="108.8">GPIO21</text>
</g>
<g font-size="2.5" fill="#f60">
<text x="205.3" y="41.8">+3V3 (DC PWR)</text>
<text x="205.3" y="70">+3V3 (DC PWR)</text>
</g>
<g font-size="2.5" fill="#f00">
<text x="238.3" y="41.8">(DC PWR) +5V</text>
<text x="238.3" y="45.3">(DC PWR) +5V</text>
</g>
<g font-size="2.5">
<text x="236.9" y="48.9">(GROUND) GND</text>
<text x="205.3" y="55.9">GND (GROUND)</text>
<text x="236.9" y="63">(GROUND) GND</text>
<text x="236.9" y="73.6">(GROUND) GND</text>
<text x="205.3" y="84.1">GND (GROUND)</text>
<text x="236.9" y="91.2">(GROUND) GND</text>
<text x="236.9" y="98.2">(GROUND) GND</text>
<text x="205.3" y="108.8">GND (GROUND)</text>
</g>
</svg>
